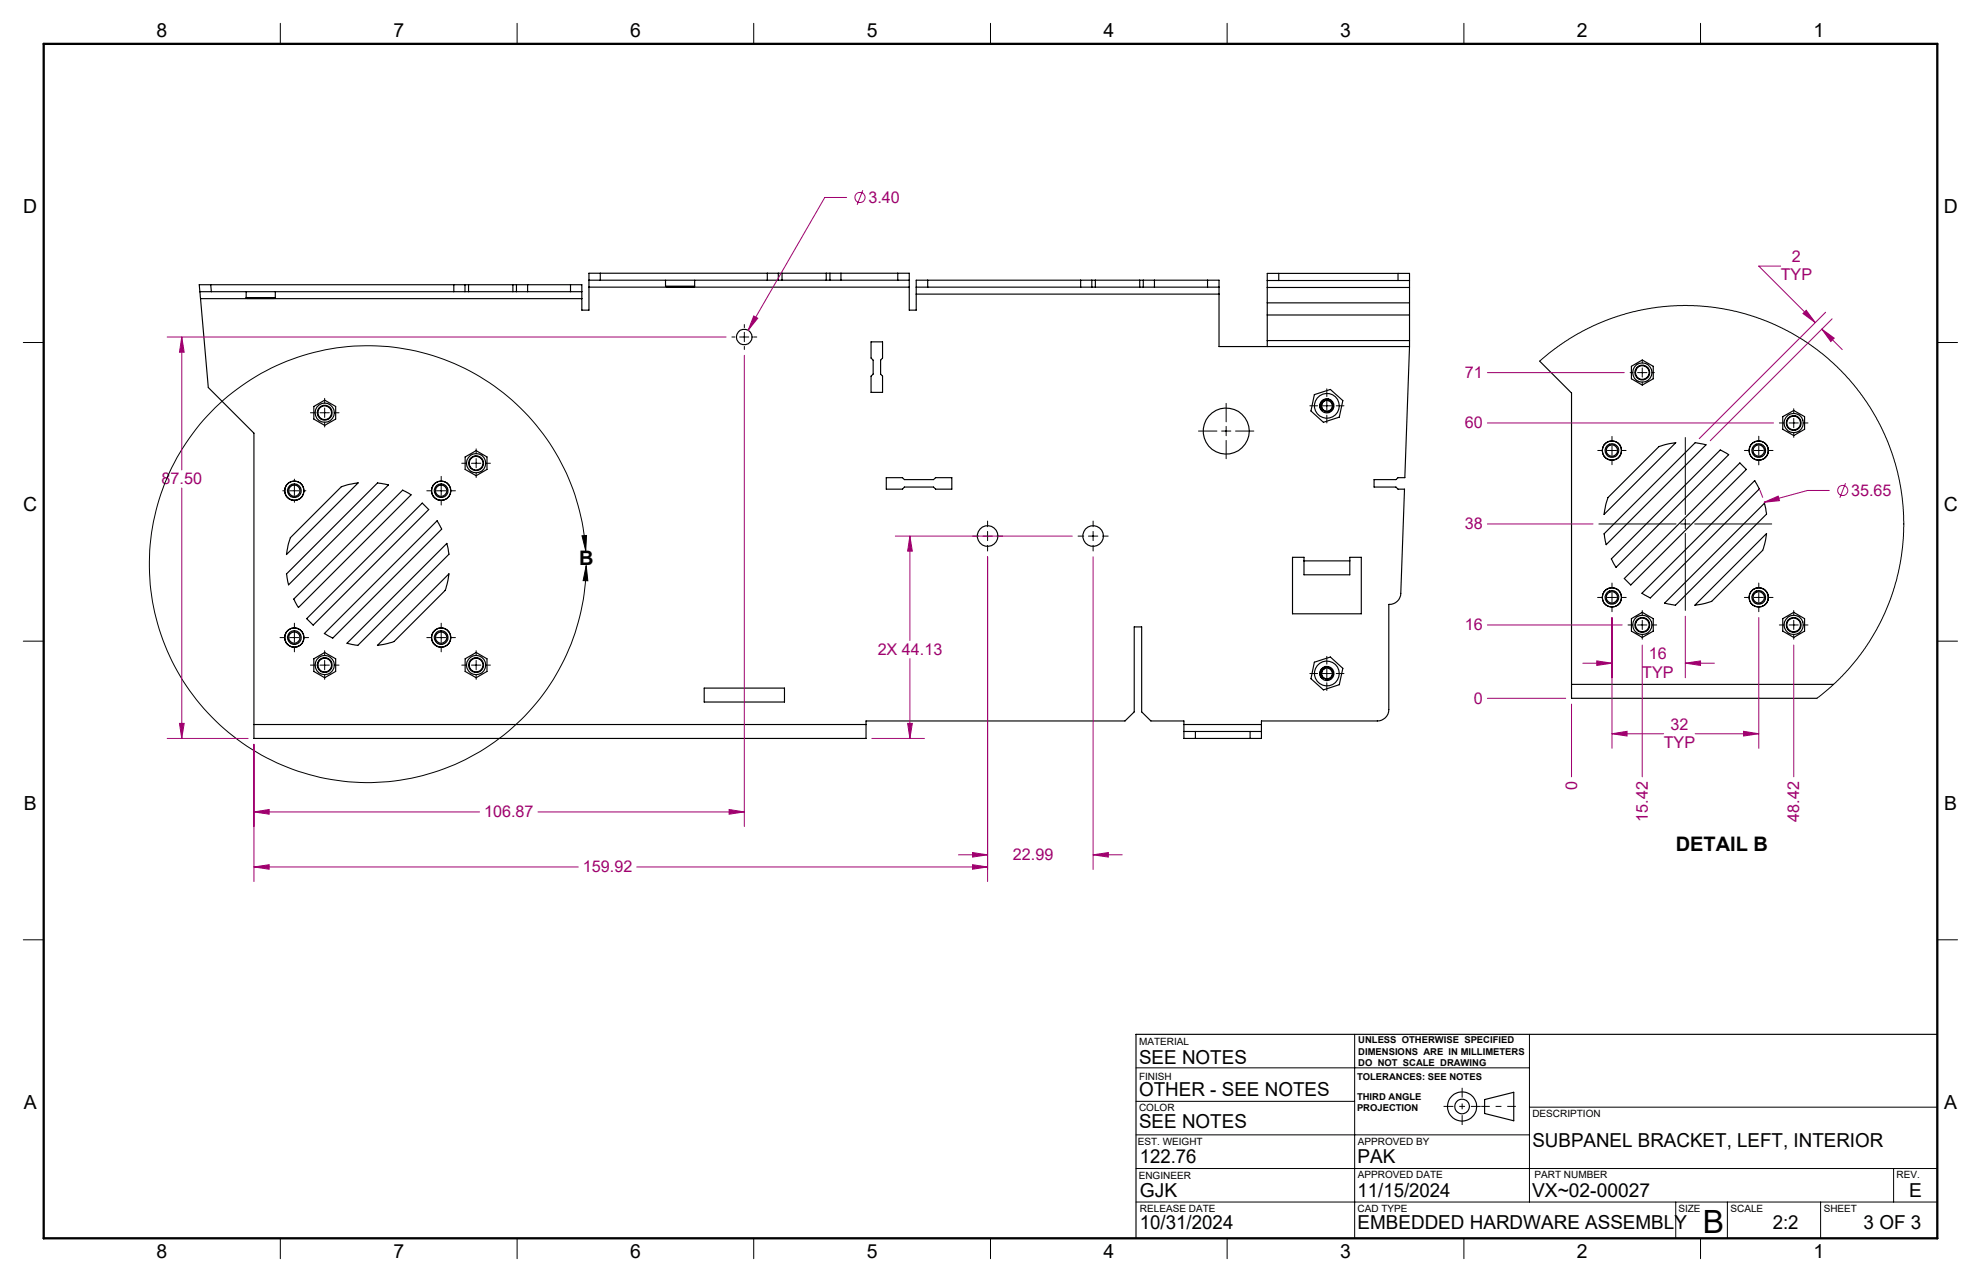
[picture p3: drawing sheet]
<svg xmlns="http://www.w3.org/2000/svg" width="432mm" height="279mm" viewBox="0 0 432 279" stroke-linecap="round" stroke-linejoin="round" font-family="sans-serif">
<g fill="none" stroke="#000" stroke-width=".25">
<path d="M130.8 59.5h-2.4v1.6M130.8 59.5h36.5M130.8 59.5v1.6M167.3 59.5h2.4M167.3 59.5v1.6M169.7 59.5h.8M169.7 59.5v1.6M170.5 59.5h9.6M170.5 59.5v1.6M180.1 59.5h.8M180.1 59.5v1.6M180.9 59.5h2.4"/>
<path d="M180.9 59.5v1.6M183.3 59.5h12.4M183.3 59.5v1.6M195.7 59.5h2.5v1.6M195.7 59.5v1.6M278.7 59.6h-2.5v1.5M278.7 59.6v1.5M278.7 59.6h26M304.7 59.6h2.5v1.5M304.7 59.6v1.5M43.6 63.6h2.5M43.6 63.6l.1 1.5"/>
<path d="M43.7 65.1h83.1M43.7 65.1l1.7 19.4 10 9.9v63.5M45.9 62.1h-2.5l.2 1.5M45.9 62.1l.2 1.5M45.9 62.1h53M46.1 63.6h52.8M53.7 64.9h6.3M53.7 64.9l.2 .2h5.9l.2-.2M53.7 63.6v1.3M60 63.6v1.3M98.9 63.6h2.5M98.9 62.1h2.5"/>
<path d="M98.9 62.1v1.5M101.4 63.6h.7M101.4 62.1h.7M101.4 62.1v1.5M102.1 63.6h9.7M102.1 62.1h9.7M102.1 62.1v1.5M111.8 63.6h.8M111.8 62.1h.8M111.8 62.1v1.5M112.6 63.6h2.4M112.6 62.1h2.4"/>
<path d="M112.6 62.1v1.5M115 63.6h9.4M115 62.1h9.4M115 62.1v1.5M124.4 63.6h2.4M124.4 62.1h2.4v1.5M124.4 62.1v1.5M126.8 63.6v1.5M128.4 61.1h2.4M128.4 61.1v1.5M128.4 62.6v5h-1.6v-2.5M128.4 62.6h69.8"/>
<path d="M130.8 61.1h36.5M145.1 62.4h6.3M145.1 62.4l.2 .1h5.9l.2-.1M145.1 61.1v1.3M151.4 61.1v1.3M167.3 61.1h2.4M169.7 61.1h.8M170.5 61.1h9.6M180.1 61.1h.8M180.9 61.1h2.4M183.3 61.1h12.4M189.9 74.5h2.5v3.5l-.5 .5v3l.5 .5v3.5h-2.5v-3.5l.4-.5v-3l-.4-.5z"/>
<path d="M195.7 61.1h2.5M198.2 61.1v1.5M198.2 62.6v5h1.5v-3.5M199.7 62.6h2.5M199.7 62.6v1.5M199.7 64.1h66M202.2 61.1h-2.5v1.5M202.2 61.1v1.5M202.2 61.1h33.3M202.2 62.6h33.3M235.5 62.6h2.5M235.5 61.1h2.5"/>
<path d="M235.5 61.1v1.5M238 61.1h.8M238 62.6h.8M238 61.1v1.5M238.8 61.1h9.6M238.8 62.6h9.6M238.8 61.1v1.5M248.4 61.1h.8M248.4 62.6h.8M248.4 61.1v1.5M249.2 61.1h2.4M249.2 62.6h2.4"/>
<path d="M249.2 61.1v1.5M251.6 61.1h11.6M251.6 62.6h11.6M251.6 61.1v1.5M263.2 62.6h2.5M263.2 61.1h2.5v1.5M263.2 61.1v1.5M265.7 62.6v1.5M265.7 64.1v11.4h41.5M276.2 61.1h2.5M276.2 61.1v1.6M276.2 66v2.7"/>
<path d="M276.2 74.2v1.3M276.2 62.7v3.3M276.2 68.7v5.5M276.2 62.7h31M276.2 66h31M276.2 68.7h31M276.2 74.2h31M278.7 61.1h26M304.7 61.1h2.5M307.2 61.1v1.6M307.2 66v2.7M307.2 74.2v1.3"/>
<path d="M307.2 75.5l-1 28.6h-1.5l-.4 .4h-4.8v1.7h4.8l.4 .4h1.4l-.8 22.7a2.48 2.48 0 0 1-2.6 2.4v22.9a2.47 2.47 0 0 1-2.5 2.5h-25.2v.8M307.2 62.7v3.3M307.2 68.7v5.5M335.6 78.7l6.9 7v63.5M355.6 79.8l2.4-1.3 2.4 1.3v2.7l-2.4 1.4-2.4-1.4zM68.4 88.6l2.4-1.4 2.4 1.4v2.7l-2.4 1.4-2.4-1.4zM101.4 99.6l2.4-1.4 2.4 1.4v2.7l-2.4 1.4-2.4-1.4zM286.5 86l3.5-1.1 2.7 2.4-.8 3.6-3.4 1.1-2.7-2.4zM288.3 87.3a1.34 1.34 0 0 1 1.8 0 1.34 1.34 0 0 1 .1 1.9 1.34 1.34 0 0 1-1.8 .1 1.24 1.24 0 0 1 .2-1.8 1.31 1.31 0 0 0-.5 1.9l-.2-.3a1.42 1.42 0 0 1 .4-1.8zM288.6 87.5a1.18 1.18 0 0 1 1.8 .8 1.18 1.18 0 0 1-1.5 1.3 1.18 1.18 0 0 1-.6-1.8M369.5 96.5l2.4 .4-21.8 21.8-.5-2.4zM375 98.1l1.8 1-24.6 24.5-1-1.8z"/>
<path d="M388.6 90.8l2.4-1.3 2.3 1.3v2.8l-2.3 1.3-2.4-1.3zM63.3 117.2l11.1-11.1 1.3-.4 2.4-.5-15.7 15.7 .4-1.9zM82.3 105.2l2.4 .5-21.8 21.8-.5-2.4zM87.8 106.8l1.8 1-24.5 24.6-1.1-1.8zM92 109.6l1.5 1.5-25.2 25.1-1.4-1.4zM95.3 113.5l1 1.8-23.8 23.8-1.8-1zM97.4 118.4l.5 2.4-19.9 19.9-2.4-.5zM193.2 104.1h3.5l.4 .4h6.4l.4-.4h3.6v2.5h-3.6l-.4-.4h-6.4l-.4 .4h-3.5zM350.5 108.4l11.1-11.1 1.8-.5 1.9-.3-15.7 15.6 .4-1.9zM379.2 100.9l1.4 1.4-25.1 25.2-1.5-1.4zM384.6 109.7l.5 2.3-19.9 19.9-2.4-.5zM97.9 125.1l-.9 3.6-11.1 11.1-3.6 .9z"/>
<path d="M284.2 122.2v3.1h10v-3.1M284.2 122.2v-.7h-2.5v12.3h15v-12.3h-2.5v.7M284.2 122.2h10M355.6 134.8l2.4-1.3 2.4 1.3v2.7l-2.4 1.4-2.4-1.4zM357.9 129.3l24.6-24.6 1 1.9-23.8 23.7zM369.4 131.9l15.7-15.6-.4 1.8-.5 1.8-11.1 11.2-1.8 .5zM388.6 134.8l2.4-1.3 2.3 1.3v2.7l-2.3 1.4-2.4-1.4zM55.4 157.9v3h133.4v-3M55.4 157.9h133.4M68.4 143.6l2.4-1.4 2.4 1.4v2.7l-2.4 1.4-2.4-1.4zM101.4 143.6l2.4-1.4 2.4 1.4v2.7l-2.4 1.4-2.4-1.4zM153.5 150h17.5v3h-17.5z"/>
<path d="M188.8 157.9v-.8h56.4l2-1.9v-18.6h1.6v18.6l2.1 1.9h7.2v.8M258.1 159.4v1.5h2.5M258.1 159.4h2.5M258.1 157.9v1.5M258.1 157.9h16.9M260.6 159.4v1.5M260.6 159.4h11.9M272.5 159.4h2.5M272.5 159.4v1.5M275 159.4v1.5h-2.5M275 157.9v1.5M286.5 144.3l3.5-1.1 2.7 2.5-.8 3.5-3.4 1.2-2.7-2.5z"/>
<path d="M288.3 145.7a1.34 1.34 0 0 1 1.8-.1 1.34 1.34 0 0 1 .1 1.9 1.34 1.34 0 0 1-1.8 .1 1.24 1.24 0 0 1 .2-1.8 1.33 1.33 0 0 0-.5 2l-.2-.4a1.38 1.38 0 0 1 .4-1.7zM288.6 145.8a1.17 1.17 0 0 1 1.8 .7 1.17 1.17 0 0 1-1.4 1.4 1.17 1.17 0 0 1-.7-1.8M342.5 149.2v3h53.5M342.5 149.2h57.2M260.6 160.9h11.9M323.6 239.6l6.4-1.5v6.2l-6.4-1.6zM422.3 225.4h-174.7v44.5"/>
<circle cx="162.2" cy="73.4" r="1.71"/>
<circle cx="70.8" cy="90" r="1.63"/>
<circle cx="70.8" cy="90" r="1.5"/>
<circle cx="70.8" cy="89.9" r="2.1"/>
<circle cx="267.3" cy="94" r="5"/>
<circle cx="289.2" cy="88.5" r="1.56"/>
<circle cx="289.2" cy="88.5" r="2.71"/>
<circle cx="351.3" cy="98.2" r="1.23"/>
<circle cx="351.3" cy="98.2" r="2.1"/>
<circle cx="351.3" cy="98.2" r="1.51"/>
<circle cx="358" cy="81.2" r="1.49"/>
<circle cx="358" cy="81.2" r="2.1"/>
<circle cx="358" cy="81.2" r="1.63"/>
<circle cx="383.3" cy="98.2" r="2.1"/>
<circle cx="383.3" cy="98.2" r="1.51"/>
<circle cx="383.4" cy="98.2" r="1.24"/>
<circle cx="383.4" cy="98.2" r="2.12"/>
<circle cx="391" cy="92.2" r="1.63"/>
<circle cx="391" cy="92.2" r="2.1"/>
<circle cx="391" cy="92.2" r="1.51"/>
<circle cx="64.2" cy="106.9" r="2.1"/>
<circle cx="64.2" cy="107" r="1.23"/>
<circle cx="64.2" cy="106.9" r="1.5"/>
<circle cx="96.1" cy="106.9" r="2.1"/>
<circle cx="96.2" cy="107" r="1.23"/>
<circle cx="96.2" cy="106.9" r="1.5"/>
<circle cx="96.2" cy="106.9" r="2.11"/>
<circle cx="103.8" cy="100.9" r="1.49"/>
<circle cx="103.8" cy="100.9" r="2.1"/>
<circle cx="103.8" cy="100.9" r="1.62"/>
<circle cx="215.3" cy="116.8" r="2.26"/>
<circle cx="238.3" cy="116.8" r="2.26"/>
<circle cx="64.2" cy="138.9" r="2.1"/>
<circle cx="64.2" cy="139" r="1.23"/>
<circle cx="64.2" cy="138.9" r="1.5"/>
<circle cx="96.1" cy="138.9" r="2.1"/>
<circle cx="96.2" cy="139" r="1.23"/>
<circle cx="96.2" cy="138.9" r="1.5"/>
<circle cx="96.2" cy="138.9" r="2.11"/>
<circle cx="351.3" cy="130.2" r="1.23"/>
<circle cx="351.3" cy="130.2" r="2.11"/>
<circle cx="351.3" cy="130.2" r="1.51"/>
<circle cx="358" cy="136.2" r="1.49"/>
<circle cx="358" cy="136.2" r="2.1"/>
<circle cx="358" cy="136.2" r="1.63"/>
<circle cx="383.3" cy="130.2" r="2.11"/>
<circle cx="383.3" cy="130.2" r="1.51"/>
<circle cx="383.4" cy="130.2" r="1.24"/>
<circle cx="383.4" cy="130.2" r="2.12"/>
<circle cx="391" cy="136.2" r="1.63"/>
<circle cx="391" cy="136.2" r="1.51"/>
<circle cx="391" cy="136.2" r="2.09"/>
<circle cx="70.8" cy="145" r="1.63"/>
<circle cx="70.8" cy="145" r="1.5"/>
<circle cx="70.8" cy="144.9" r="2.1"/>
<circle cx="103.8" cy="145" r="1.5"/>
<circle cx="103.8" cy="145" r="2.09"/>
<circle cx="103.8" cy="145" r="1.63"/>
<circle cx="289.2" cy="146.8" r="1.55"/>
<circle cx="289.2" cy="146.8" r="2.71"/>
<circle cx="318.7" cy="241.1" r="3.2"/>
<circle cx="318.7" cy="241.2" r="1.6"/>
</g>
<g fill="none" stroke="#000" stroke-width=".22">
<path d="M61.1 5.1v4.5M112.7 5.1v4.5M164.3 5.1v4.5M215.9 5.1v4.5M267.5 5.1v4.5M319.1 5.1v4.5M370.7 5.1v4.5M5.1 74.6h4.4M159.5 73.4h.7M161.2 73.4h2M162.2 70.7v.7M162.2 72.4v2.1"/>
<path d="M162.2 75.5v.7M164.3 73.4h.7M335.6 78.7l3.9-3.2 4.5-2.8 4.1-2 4.4-1.8 3.6-1 4.9-.9 4.5-.4 5 .1 4.8 .5 5.4 1.3 4.8 1.7 4 1.8 3.7 2.2 3.9 2.8 3.2 2.8 3.9 4.2 2.9 4 2.3 3.9 2.1 4.4 1.6 4.6 1 4 .7 5.2 .2 4.7-.3 4.3-.7 4.8-1.1 4.2-1.8 4.8-1.9 4.1-3 4.8-3 3.8-2.9 3-4.3 3.6M358 78.6v.6M422.3 74.6h4.4M67.7 90h1.1M69.7 90h2.1M70.8 86.8v1.1M70.8 88.9v2.1M70.8 92v1.1M72.8 90h1.1M103.8 97.8v1.1"/>
<path d="M103.8 99.9v2.1M261.2 93.9h4.1M266.3 93.9h2M267.3 87.9v4M267.3 92.9v2.1M267.3 96v4M269.3 93.9h4M285.5 88.4h1.7M288.2 88.4h2M289.2 84.7v1.7M289.2 87.4v2.1M289.2 90.5v1.7"/>
<path d="M291.3 88.4h1.6M348.3 98.2h1M350.3 98.2h2.1M351.4 95.1v1.1M351.4 97.2v2M353.4 98.2h1M355.3 81.2h.7M356.9 81.2h2.1M358 80.2v2M358 83.2v.6M360 81.2h.6M367.3 95.4v16.7"/>
<path d="M380.2 98.2h1.1M382.3 98.2h2.1M383.4 95.1v1.1M383.4 97.2v2M385.4 98.2h1.1M387.8 92.2h1.1M390 92.2h2M391 89.1v1.1M391 91.2v2M391 94.2v1.1M393 92.2h1.1M61.6 107h.5"/>
<path d="M63.1 107h2.1M64.2 104.4v.5M64.2 105.9v2M64.2 109v.5M66.2 107h.5M93 107h1.1M95.1 107h2.1M96.2 103.8v1.1M96.2 105.9v2M96.2 109v1.1M98.2 107h1.1M100.6 101h1.1"/>
<path d="M102.8 101h2M103.8 103v1.1M105.8 101h1.1M126.9 116.8l.9-.1-.1 3.3zM212 116.8h1.3M214.3 116.8h2M215.3 113.6v1.2M215.3 115.8v2M215.3 118.9v1.2M217.3 116.8h1.2M235 116.8h1.2M237.2 116.8h2.1"/>
<path d="M238.3 113.6v1.2M238.3 115.8v2M238.3 118.9v1.2M240.3 116.8h1.2M348.5 114.2h16.8M351.4 100.2v1.1M366.3 114.2h2.1M367.3 113.2v2M367.3 116.2v16.8M369.4 114.2h16.8M383.4 100.2v1.1M5.1 139.7h4.4"/>
<path d="M61 139h1.1M63.1 139h2.1M64.2 135.8v1.1M64.2 137.9v2.1M66.2 139h1.1M93 139h1.1M95.1 139h2.1M96.2 135.8v1.1M96.2 137.9v2.1M98.2 139h1.1M127.7 120a47.6 47.6 0 0 0-72.6-37.5 47.6 47.6 0 0 0 1.3 81.7 47.6 47.6 0 0 0 71.3-39.7l.1-1.2M127.8 123.3l.3 3.3-1-.1z"/>
<path d="M348.2 130.2h1.1M350.3 130.2h2.1M351.4 127.1v1.1M351.4 129.2v2M351.4 132.2v1.1M353.4 130.2h1.1M354.9 136.2h1.1M356.9 136.2h2.1M358 133.1v1.1M358 135.2v2M358 138.2v1.1M360 136.2h1.1"/>
<path d="M380.2 130.2h1.1M382.3 130.2h2.1M383.4 127.1v1.1M383.4 129.2v2M383.4 132.2v1.1M385.4 130.2h1.1M387.8 136.2h1.1M390 136.2h2M391 133.1v1.1M391 135.2v2M391 138.2v1.1M393 136.2h1.1"/>
<path d="M422.3 139.7h4.4M64.2 141v1.1M67.7 145h1.1M69.7 145h2.1M70.8 141.8v1.1M70.8 143.9v2.1M70.8 147v1.1M72.8 145h1.1M96.2 141v1.1M100.6 145h1.1M102.8 145h2M103.8 141.8v1.1"/>
<path d="M103.8 143.9v2.1M103.8 147v1.1M105.8 145h1.1M285.5 146.8h1.7M288.2 146.8h2M289.2 143.1v1.6M289.2 145.8v2M289.2 148.8v1.7M291.3 146.8h1.6M5.1 204.8h4.4M422.3 204.8h4.4M247.6 232.7h85.8"/>
<path d="M295.3 225.4v44.5M333.4 225.4v36.6M247.6 254.7h174.7M247.6 247.3h85.8M247.6 240h47.7M333.4 241.3h88.9M412.7 254.7v7.3M61.1 269.9v4.4M112.7 269.9v4.4M164.3 269.9v4.4M215.9 269.9v4.4M247.6 262h174.7"/>
<path d="M267.5 269.9v4.4M319.1 269.9v4.4M365.3 262v7.9M370.7 269.9v4.4M376.5 262v7.9M396.8 262v7.9"/>
</g>
<g fill="none" stroke="#a0006e" stroke-width=".22">
<path d="M184.5 43h-4.7l-16.7 29M188.1 41.5l-1.3 3.1M388.1 58h-4.7l12.3 12.3M36.4 73.4h121.9M39.6 73.4l.5 3.4h-1zM39.6 73.4v29M162.2 77.4v102.7M164.3 68.9l.9 .5-2.1 2.6zM393.7 67.6l2 2.7-2.7-2zM397.1 71.7l2.7 2-.7 .7zM397.1 71.7l4.5 4.5M397.9 68.1l-27.5 27.5"/>
<path d="M399.3 69.5l-26.5 26.6M324.2 92.2h62.4M324.2 81.2h29.8M39.6 106.4v54.5M195.2 116.8h38.5M198.3 116.8l.6 3.3h-1.1zM198.3 116.8v22.8M324.2 114.2h23M383.5 106.5l.7 1.9M384.5 109.5l3.1-1.4 .3 1zM398.7 106.9h-4.7l-9.5 2.6M402.3 105.3l-1.3 3.2"/>
<path d="M215.3 121.4v70.7M238.3 121.4v68.1M324.2 136.2h29.4M351.4 134.6v28.5M367.3 134.3v13.4M383.4 134.6v28.5M39.1 157.7h1l-.5 3.2zM197.8 157.7h1.1l-.6 3.2zM198.3 143.5v17.4M324.2 152.2h17.1M342.5 153.5v15.8M345 144.5h6.4"/>
<path d="M348.1 144l3.3 .5-3.3 .5zM351.4 159.9l3.2-.5v1zM351.4 159.9h11.2M358 140.6v28.7M367.3 144.5l3.4-.5v1zM367.3 144.5h6.4M369.5 159.9h13.9M380 159.4l3.4 .5-3.4 .5zM391 140.6v28.7M36.4 160.9h17.7M55.4 177l3.3-.6v1zM55.4 162.2v29.9"/>
<path d="M55.4 177h49.1M117.3 177h44.9M158.9 176.4l3.3 .6-3.3 .4zM190 160.9h11.5M55.4 188.9l3.3-.4v.9zM55.4 188.9h70.6M138.8 188.9h76.5M208.9 186.3h6.4M212 188.5l3.3 .4-3.3 .5zM212 185.8l3.3 .5-3.3 .5zM238.3 186.3l3.3-.5v1zM238.3 186.3h6.3"/>
<circle cx="187.5" cy="43" r="1.11"/>
<circle cx="401.7" cy="106.9" r="1.11"/>
</g>
<path d="M330.4 241.1h-7.5" fill="none" stroke="#000" stroke-width=".22" stroke-dasharray="15.2 1.3 1.3 1.3" stroke-dashoffset="13.4" stroke-linecap="butt"/>
<path d="M318.7 237.1v8.1M314.7 241.1h8.1" fill="none" stroke="#000" stroke-width=".22" stroke-dasharray="15.2 1.3 1.3 1.3" stroke-dashoffset="13.1" stroke-linecap="butt"/>
<path d="M9.5 9.6h412.8v260.3h-412.8z" fill="none" stroke="#000" stroke-width=".5"/>
<path d="M126.9 116.8l.9-.1-.1 3.3zM127.8 123.3l.3 3.3-1-.1z" fill="#000"/>
<path d="M55.4 188.9l3.3-.4v.9zM212 188.5l3.3 .4-3.3 .5zM212 185.8l3.3 .5-3.3 .5zM238.3 186.3l3.3-.5v1zM197.8 157.7h1.1l-.6 3.2zM198.3 116.8l.6 3.3h-1.1zM55.4 177l3.3-.6v1zM158.9 176.4l3.3 .6-3.3 .4zM39.1 157.7h1l-.5 3.2zM39.6 73.4l.5 3.4h-1zM164.3 68.9l-1.2 3.1 2.1-2.6zM367.3 144.5l3.4-.5v1zM348.1 144l3.3 .5-3.3 .5zM351.4 159.9l3.2-.5v1zM380 159.4l3.4 .5-3.4 .5zM384.5 109.5l3.4-.4-.3-1zM397.1 71.7l2.7 2-.7 .7zM393.7 67.6l2 2.7-2.7-2z" fill="#a0006e"/>
<text font-size="7" x="371.2" y="268.7">B</text>
<g font-size="4.4">
<text x="126.2" y="123.1">B</text>
<text x="365.2" y="185.4">DETAIL B</text>
</g>
<g font-size="4.2">
<text x="34.1" y="8.1">8</text>
<text x="85.7" y="8.1">7</text>
<text x="137.3" y="8.1">6</text>
<text x="188.9" y="8.1">5</text>
<text x="240.5" y="8.1">4</text>
<text x="292.1" y="8.1">3</text>
<text x="343.7" y="8.1">2</text>
<text x="395.3" y="8.1">1</text>
<text x="5.1" y="46.4">D</text>
<text x="423.7" y="46.4">D</text>
<text x="5.1" y="111.4">C</text>
<text x="423.7" y="111.4">C</text>
<text x="5.2" y="176.5">B</text>
<text x="423.8" y="176.5">B</text>
<text x="248.3" y="232">SEE NOTES</text>
<text x="248.3" y="238.9">OTHER - SEE NOTES</text>
<text x="5.2" y="241.6">A</text>
<text x="248.3" y="245.9">SEE NOTES</text>
<text x="423.8" y="241.6">A</text>
<text x="334" y="249.9">SUBPANEL BRACKET, LEFT, INTERIOR</text>
<text x="248.5" y="253.4">122.76</text>
<text x="295.9" y="253.4">PAK</text>
<text x="248.5" y="260.8">GJK</text>
<text x="295.9" y="260.8">11/15/2024</text>
<text x="334" y="260.8">VX~02-00027</text>
<text x="416.1" y="260.9">E</text>
<text x="248.5" y="267.9">10/31/2024</text>
<text x="295.9" y="267.9">EMBEDDED HARDWARE ASSEMBLY</text>
<text x="386.4" y="267.9">2:2</text>
<text x="406.2" y="267.9">3 OF 3</text>
<text x="34.1" y="274.2">8</text>
<text x="85.7" y="274.2">7</text>
<text x="137.3" y="274.2">6</text>
<text x="188.9" y="274.2">5</text>
<text x="240.5" y="274.2">4</text>
<text x="292.1" y="274.2">3</text>
<text x="343.7" y="274.2">2</text>
<text x="395.3" y="274.2">1</text>
</g>
<g font-size="3.5" fill="#a0006e">
<text x="189.3" y="44.2">3.40</text>
<text x="390.6" y="57.2">2</text>
<text x="388.1" y="61.1">TYP</text>
<text x="319.3" y="82.4">71</text>
<text x="319.3" y="93.4">60</text>
<text x="35.2" y="105.6">87.50</text>
<text x="403.5" y="108.1">35.65</text>
<text x="319.3" y="115.4">38</text>
<text x="319.3" y="137.4">16</text>
<text x="191.3" y="142.7">2X 44.13</text>
<text x="359.4" y="143.7">16</text>
<text x="357.9" y="147.7">TYP</text>
<text x="321.3" y="153.4">0</text>
<text x="364.1" y="159.1">32</text>
<text x="362.6" y="163">TYP</text>
<text x="343.8" y="172.2" transform="rotate(-90 343.8 172.2)">0</text>
<text x="105.5" y="178.1">106.87</text>
<text x="359.2" y="179.1" transform="rotate(-90 359.2 179.1)">15.42</text>
<text x="392.2" y="179.1" transform="rotate(-90 392.2 179.1)">48.42</text>
<text x="127.1" y="190.1">159.92</text>
<text x="220.8" y="187.5">22.99</text>
</g>
<g font-size="2.2">
<text x="248.3" y="227.6">MATERIAL</text>
<text x="248.3" y="235.3">FINISH</text>
<text x="248.3" y="242.1">COLOR</text>
<text x="334" y="243.4">DESCRIPTION</text>
<text x="248" y="249.5">EST. WEIGHT</text>
<text x="296" y="249.5">APPROVED BY</text>
<text x="248.2" y="257">ENGINEER</text>
<text x="296" y="256.8">APPROVED DATE</text>
<text x="334.5" y="256.8">PART NUMBER</text>
<text x="413.4" y="256.8">REV.</text>
<text x="248.5" y="264">RELEASE DATE</text>
<text x="295.9" y="264">CAD TYPE</text>
<text x="365.8" y="264">SIZE</text>
<text x="377.2" y="264">SCALE</text>
<text x="397.5" y="264">SHEET</text>
</g>
<g font-size="2.1">
<text x="296.1" y="227.3">UNLESS OTHERWISE SPECIFIED</text>
<text x="296.1" y="229.8">DIMENSIONS ARE IN MILLIMETERS</text>
<text x="296.1" y="232.3">DO NOT SCALE DRAWING</text>
<text x="295.8" y="235.3">TOLERANCES: SEE NOTES</text>
<text x="295.8" y="239.6">THIRD ANGLE</text>
<text x="295.8" y="242.1">PROJECTION</text>
</g>
</svg>
